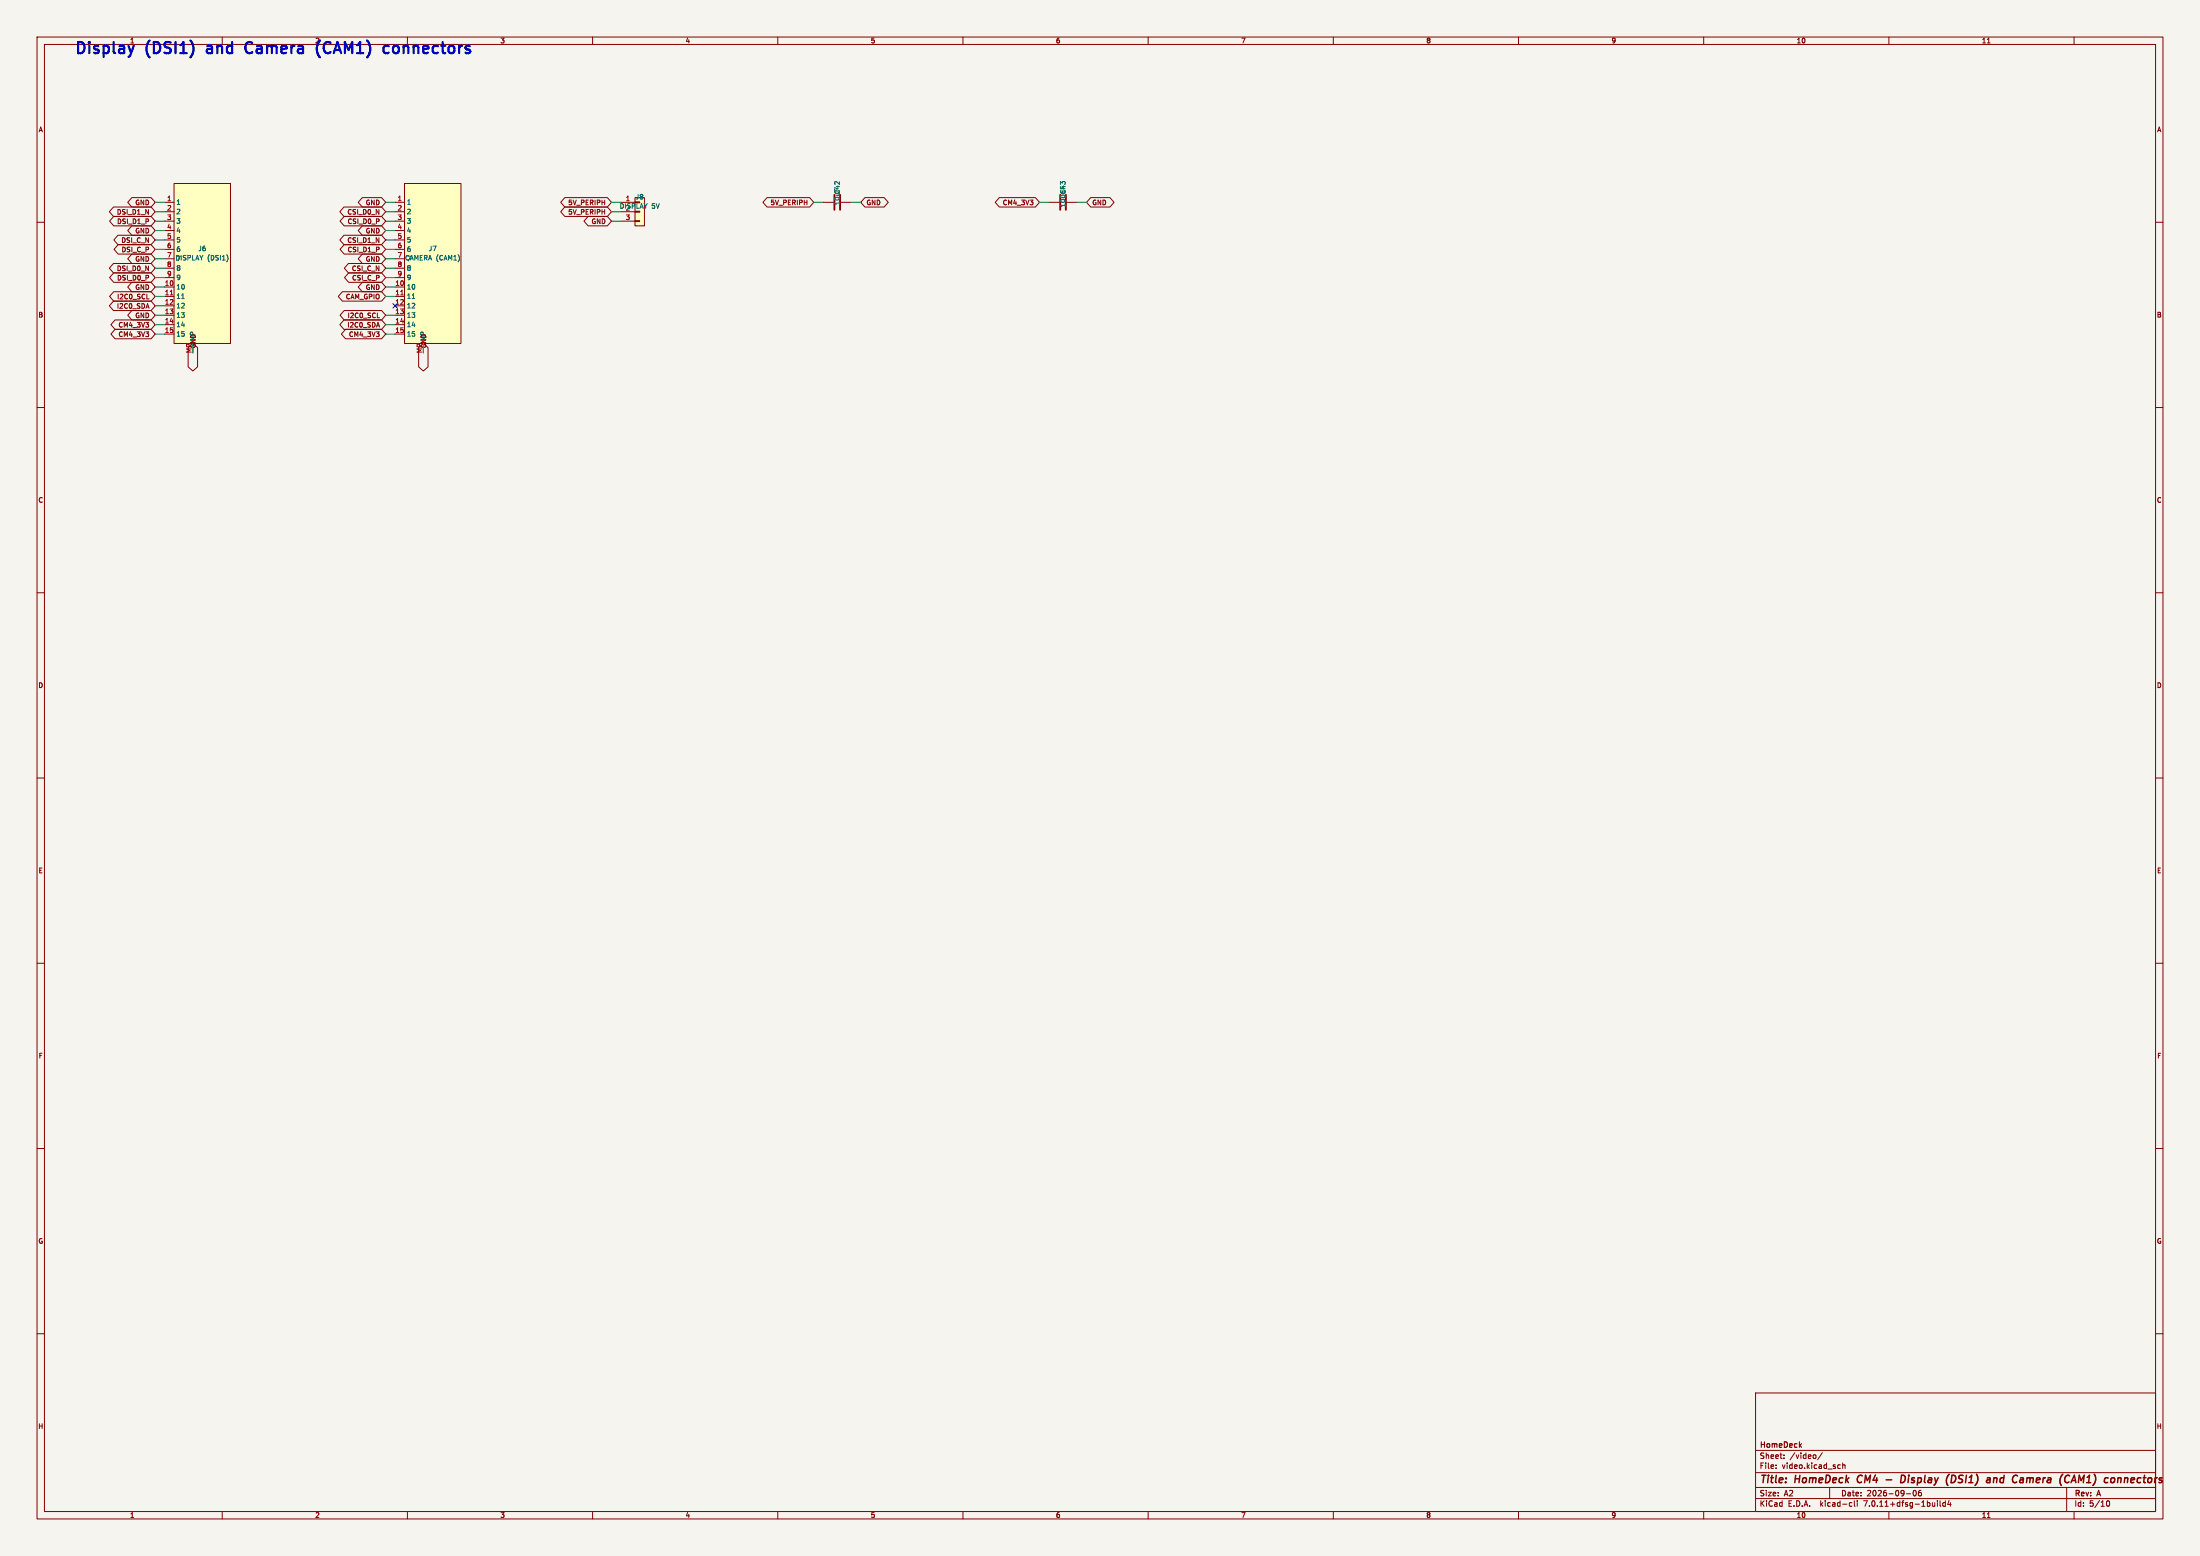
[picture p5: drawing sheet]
<svg xmlns="http://www.w3.org/2000/svg" width="594mm" height="420mm" viewBox="0 0 594 420" stroke-linecap="round" stroke-linejoin="round" font-family="sans-serif">
<path d="M0 0h594v420h-594z" fill="#f5f4ef" stroke="#f5f4ef" stroke-width=".27"/>
<g fill="none" stroke="#840000" stroke-width=".27">
<path d="M10 10h574v400h-574zM12 12h570v396h-570zM60 10v2M110 10v2M160 10v2M210 10v2M260 10v2M310 10v2M360 10v2M410 10v2M460 10v2M510 10v2"/>
<path d="M536.6 11.6h.7M560 10v2M10 60h2M30.6 55.9h10.2l1.1 1.3-1.1 1.2h-10.2l-1.1-1.2zM30.7 58.4h10.1l1.1 1.3-1.1 1.3h-10.1l-1.1-1.3zM35.6 53.3h5.2l1.1 1.3-1.1 1.3h-5.2l-1.1-1.3zM44.4 54.6h2.6M44.4 57.2h2.6M44.4 59.7h2.6M47 49.5h15.2v43.2h-15.2zM92.9 55.9h10.1l1.1 1.3-1.1 1.2h-10.1l-1.1-1.2zM92.9 58.4h10.1l1.1 1.3-1.1 1.3h-10.1l-1.1-1.3z"/>
<path d="M97.8 53.3h5.2l1.1 1.3-1.1 1.3h-5.2l-1.1-1.3zM106.7 54.6h2.5M106.7 57.2h2.5M106.7 59.7h2.5M109.2 49.5h15.3v43.2h-15.3zM152.5 53.3h11.5l1.1 1.3-1.1 1.3h-11.5l-1.1-1.3zM152.5 55.9h11.5l1.1 1.3-1.1 1.2h-11.5l-1.1-1.2zM158.8 58.4h5.2l1.1 1.3-1.1 1.3h-5.2l-1.1-1.3zM167.6 54.6h3.8M167.6 57.2h3.8M167.6 59.7h3.8M171.4 59.6h1.3v.2h-1.3z"/>
<path d="M171.4 57h1.3v.3h-1.3zM171.4 54.5h1.3v.2h-1.3zM171.4 53.3h2.6v7.7h-2.6zM207.1 53.3h11.5l1.1 1.3-1.1 1.3h-11.5l-1.1-1.3zM222.2 54.6h2.8M227.1 54.6h2.8M233.5 53.3h5.2l1.1 1.3-1.1 1.3h-5.2l-1.1-1.3zM269.8 53.3h9.8l1.1 1.3-1.1 1.3h-9.8l-1.1-1.3zM283.2 54.6h2.8M288 54.6h2.8M294.5 53.3h5.2l1.1 1.3-1.1 1.3h-5.2l-1.1-1.3zM582 60h2"/>
<path d="M30.6 71.1h10.2l1.1 1.3-1.1 1.3h-10.2l-1.1-1.3zM30.7 73.7h10.1l1.1 1.2-1.1 1.3h-10.1l-1.1-1.3zM30.7 78.7h10.1l1.1 1.3-1.1 1.3h-10.1l-1.1-1.3zM31.8 63.5h9l1.1 1.3-1.1 1.2h-9l-1.1-1.2zM31.9 66h8.9l1.1 1.3-1.1 1.3h-8.9l-1.1-1.3zM35.6 76.2h5.2l1.1 1.3-1.1 1.2h-5.2l-1.1-1.2zM35.6 68.6h5.2l1.1 1.3-1.1 1.2h-5.2l-1.1-1.2zM35.6 61h5.2l1.1 1.2-1.1 1.3h-5.2l-1.1-1.3zM44.4 77.5h2.6M44.4 62.2h2.6M44.4 64.8h2.6M44.4 67.3h2.6"/>
<path d="M44.4 69.9h2.6M44.4 72.4h2.6M44.4 74.9h2.6M92.4 78.7h10.6l1.1 1.3-1.1 1.3h-10.6l-1.1-1.3zM92.9 63.5h10.1l1.1 1.3-1.1 1.2h-10.1l-1.1-1.2zM92.9 66h10.1l1.1 1.3-1.1 1.3h-10.1l-1.1-1.3zM94.1 71.1h8.9l1.1 1.3-1.1 1.3h-8.9l-1.1-1.3zM94.1 73.7h8.9l1.1 1.2-1.1 1.3h-8.9l-1.1-1.3zM97.8 61h5.2l1.1 1.2-1.1 1.3h-5.2l-1.1-1.3zM97.8 68.6h5.2l1.1 1.3-1.1 1.2h-5.2l-1.1-1.2zM97.8 76.2h5.2l1.1 1.3-1.1 1.2h-5.2l-1.1-1.2zM106.7 77.5h2.5"/>
<path d="M106.7 62.2h2.5M106.7 64.8h2.5M106.7 67.3h2.5M106.7 69.9h2.5M106.7 72.4h2.5M106.7 74.9h2.5M30.6 81.3h10.2l1.1 1.3-1.1 1.2h-10.2l-1.1-1.2zM31.1 86.4h9.7l1.1 1.2-1.1 1.3h-9.7l-1.2-1.3zM31.1 88.9h9.7l1.1 1.3-1.1 1.2h-9.7l-1.2-1.2zM35.6 83.8h5.2l1.1 1.3-1.1 1.3h-5.2l-1.1-1.3zM39.7 80.7h.6M44.4 80h2.6"/>
<path d="M44.4 82.6h2.6M44.4 85.1h2.6M44.4 87.6h2.6M44.4 90.2h2.6M50.8 93.8l1.3-1.1 1.2 1.1v5.2l-1.2 1.1-1.3-1.1zM92.9 86.4h10.1l1.1 1.2-1.1 1.3h-10.1l-1.1-1.3zM92.9 83.8h10.1l1.1 1.3-1.1 1.3h-10.1l-1.1-1.3zM93.3 88.9h9.7l1.1 1.3-1.1 1.2h-9.7l-1.1-1.2zM101.9 85.8h.6M106.7 80h2.5M106.7 82.6h2.5M106.7 85.1h2.5"/>
<path d="M106.7 87.6h2.5M106.7 90.2h2.5M113 93.8l1.3-1.1 1.3 1.1v5.2l-1.3 1.1-1.3-1.1zM10 110h2M582 110h2M10 160h2M582 160h2M10 210h2M582 210h2M10 260h2M582 260h2M10 310h2"/>
<path d="M582 310h2M10 360h2M474 376h108v32h-108zM582 360h2M474 397.5h108M474 391.5h108M479.5 396.2v.2M479.5 395.4v.2M481.7 393.5v.2M481.7 392.7v.2M490 392.7l.3 .3v.4l-.3 .3M492 392.1l-1.3 1.9"/>
<path d="M496.5 395.4h.4M496.9 396.3l-.4 .1M497.5 395.5l.6-.1 .1 1M497.5 394.9v1.5M60 408v2M110 408v2M160 408v2M210 408v2M260 408v2M310 408v2M360 408v2M410 408v2"/>
<path d="M460 408v2M474 404.5h108M474 401.5h108M494 401.5v3M499.6 405.6h.4M500 406.5l-.4 .1M500.7 405.1v1.3l.2 .2M501.5 405.1v.1M501.5 405.6v1M510 408v2M514.7 403.2h1.2M516.7 402.4a.72 .72 0 0 0-.3 .8 .72 .72 0 0 0 .8 .5l.2-.5-.2-.8"/>
<path d="M518.2 402.4l-.2 1.1 .2 .3 .5-.2v-.7l-.5-.1-.2 .3M523.1 405.1v.1M523.1 405.6v1M523.8 405.1v1.3l.2 .2M525.2 405.6h-.4l-.3 .3 .2 .6h.5M525.2 405.1v1.5M526.2 405l-.3 1.1h.9M526.6 405.6v1M536.6 409.6h.7M558 401.5v6.5M560 408v2M568.7 405.6l.4-.5a.8 .8 0 0 1 .5 .7 .8 .8 0 0 1-.5 .8l-.4-.6"/>
</g>
<g fill="none" stroke="#840000" stroke-width=".4">
<path d="M501.8 398.5l-.3 .8 .2 .8M509.3 399.4h1.5M513.4 398.2a1 1 0 0 1 1.1 .7 1 1 0 0 1-.6 1.2l-.7 .1zM528 398.7l-.2-.4-.8-.1-.2 2a.98 .98 0 0 0 1.2-.9M538.4 399.1l.3-.2 .4 .1v1.2M538.4 398.9l-.2 1.3M547.3 398.9l-.1 1.3M547.6 398.9l-.3 .2M559.4 399.6h1M572.5 398.9l.2 .2-.1 1.1M573.7 398.9l-.2 1.3M574 398.9l-.3 .2"/>
<path d="M559.2 400.2l.9-2 .4 2"/>
</g>
<path d="M225.3 52.6v4M226.8 52.6v4M286.3 52.6v4M287.8 52.6v4" fill="none" stroke="#840000" stroke-width=".51"/>
<g fill="#ffffc2" stroke="#ffffc2" stroke-width=".27">
<path d="M171.4 53.3h2.6v7.7h-2.6z"/>
<path d="M109.2 49.5h15.3v43.2h-15.3z"/>
<path d="M47 49.5h15.2v43.2h-15.2z"/>
</g>
<path d="M49 80.6h.8M111.3 80.6h.7" fill="none" stroke="#006464" stroke-width=".27"/>
<path d="M46 79.6h.7M108.2 79.6h.7" fill="none" stroke="#a90000" stroke-width=".27"/>
<path d="M56 13.4l-.2 .2 .2 .6M68 11.5a1.24 1.24 0 0 0-1.4 .2 1.24 1.24 0 0 0-.3 1.4 1.15 1.15 0 0 0 .5 1.1 1.15 1.15 0 0 0 1.2 0M85.5 13.5l.3 1.1 .6 .9M85.7 12.2l-.2 .7M88 11.5a1.87 1.87 0 0 0 0 2.7M107.4 12.5a.82 .82 0 0 0-1.3 .4v.9a.81 .81 0 0 0 1.3 .4" fill="none" stroke="#0000c2" stroke-width=".6"/>
<g fill="none" stroke="#009600" stroke-width=".27">
<path d="M41.9 59.7h2.5M41.9 54.6h2.5M41.9 57.2h2.5M104.1 59.7h2.6M104.1 54.6h2.6M104.1 57.2h2.6M165.1 59.7h2.5M165.1 54.6h2.5M165.1 57.2h2.5M219.7 54.6h2.5M229.9 54.6h2.5M280.7 54.6h2.5"/>
<path d="M290.8 54.6h2.6M41.9 69.9h2.5M41.9 67.3h2.5M41.9 64.8h2.5M41.9 62.2h2.5M41.9 77.5h2.5M41.9 72.4h2.5M41.9 74.9h2.5M104.1 69.9h2.6M104.1 67.3h2.6M104.1 64.8h2.6M104.1 62.2h2.6"/>
<path d="M104.1 77.5h2.6M104.1 72.4h2.6M104.1 74.9h2.6M41.9 87.6h2.5M41.9 82.6h2.5M41.9 90.2h2.5M41.9 80h2.5M41.9 85.1h2.5M104.1 87.6h2.6M104.1 90.2h2.6M104.1 80h2.6M104.1 85.1h2.6"/>
</g>
<path d="M106.1 81.9l1.2 1.3M107.3 81.9l-1.2 1.3" fill="none" stroke="#000084" stroke-width=".27"/>
<g font-size="4.2" fill="#0000c2">
<text x="20" y="14.7">Display</text>
<text x="39.6" y="14.7">(DSI1)</text>
<text x="57.3" y="14.7">and</text>
<text x="68.9" y="14.7">Camera</text>
<text x="89.2" y="14.7">(CAM1)</text>
<text x="108.6" y="14.7">connectors</text>
</g>
<g font-size="2.8" fill="#840000">
<text x="475" y="400.9">Title:</text>
<text x="484.7" y="400.9">HomeDeck</text>
<text x="502.3" y="400.9">CM4</text>
<text x="515.6" y="400.9">Display</text>
<text x="528.7" y="400.9">(DSI1)</text>
<text x="540.5" y="400.9">and</text>
<text x="548.2" y="400.9">Camera</text>
<text x="561.8" y="400.9">(CAM1)</text>
<text x="574.7" y="400.9">connectors</text>
</g>
<g font-size="2.1" fill="#840000">
<text x="475" y="394">Sheet:</text>
<text x="475" y="391.2">HomeDeck</text>
<text x="483.2" y="394">/video/</text>
<text x="475" y="396.7">File:</text>
<text x="481.1" y="396.7">video.kicad_sch</text>
<text x="475" y="406.9">KiCad</text>
<text x="475" y="404.1">Size:</text>
<text x="481.7" y="404.1">A2</text>
<text x="482.7" y="406.9">E.D.A.</text>
<text x="491.6" y="406.9">kicad-cli</text>
<text x="497" y="404.1">Date:</text>
<text x="503.5" y="406.9">7.0.11+dfsg-1build4</text>
<text x="504" y="404.1">2026-09-06</text>
<text x="560" y="404.3">Rev:</text>
<text x="560" y="406.9">Id:</text>
<text x="564.1" y="406.9">5/10</text>
<text x="566.4" y="404.3">A</text>
</g>
<g font-size="1.8" fill="#840000">
<text x="35" y="11.9">1</text>
<text x="135" y="11.9">3</text>
<text x="185" y="11.9">4</text>
<text x="235" y="11.9">5</text>
<text x="285" y="11.9">6</text>
<text x="335" y="11.9">7</text>
<text x="385" y="11.9">8</text>
<text x="435" y="11.9">9</text>
<text x="485" y="11.9">10</text>
<text x="535" y="11.9">11</text>
<text x="10.3" y="35.9">A</text>
<text x="582.3" y="35.9">A</text>
<text x="31.4" y="58.1">DSI_D1_N</text>
<text x="36.4" y="55.6">GND</text>
<text x="93.7" y="58.1">CSI_D0_N</text>
<text x="98.6" y="55.6">GND</text>
<text x="153.3" y="55.6">5V_PERIPH</text>
<text x="153.3" y="58.1">5V_PERIPH</text>
<text x="207.9" y="55.6">5V_PERIPH</text>
<text x="233.8" y="55.6">GND</text>
<text x="270.6" y="55.6">CM4_3V3</text>
<text x="294.8" y="55.6">GND</text>
<text x="31.5" y="60.6">DSI_D1_P</text>
<text x="32.7" y="65.7">DSI_C_N</text>
<text x="36.4" y="63.2">GND</text>
<text x="93.7" y="65.7">CSI_D1_N</text>
<text x="93.7" y="60.6">CSI_D0_P</text>
<text x="98.6" y="63.2">GND</text>
<text x="159.6" y="60.6">GND</text>
<text x="32.7" y="68.3">DSI_C_P</text>
<text x="36.4" y="70.8">GND</text>
<text x="93.7" y="68.3">CSI_D1_P</text>
<text x="98.6" y="70.8">GND</text>
<text x="31.4" y="73.3">DSI_D0_N</text>
<text x="31.5" y="75.9">DSI_D0_P</text>
<text x="94.9" y="73.3">CSI_C_N</text>
<text x="94.9" y="75.9">CSI_C_P</text>
<text x="31.4" y="83.5">I2C0_SDA</text>
<text x="31.5" y="81">I2C0_SCL</text>
<text x="36.4" y="78.4">GND</text>
<text x="93.3" y="81">CAM_GPIO</text>
<text x="98.6" y="78.4">GND</text>
<text x="10.3" y="85.9">B</text>
<text x="31.9" y="88.6">CM4_3V3</text>
<text x="36.4" y="86">GND</text>
<text x="93.7" y="88.6">I2C0_SDA</text>
<text x="93.7" y="86">I2C0_SCL</text>
<text x="582.3" y="85.9">B</text>
<text x="31.9" y="91.1">CM4_3V3</text>
<text x="52.9" y="92.2" transform="rotate(-90 52.9 92.2)">MP</text>
<text x="53" y="94.1" transform="rotate(-90 53 94.1)">GND</text>
<text x="94.1" y="91.1">CM4_3V3</text>
<text x="115.2" y="92.2" transform="rotate(-90 115.2 92.2)">MP</text>
<text x="115.3" y="94.1" transform="rotate(-90 115.3 94.1)">GND</text>
<text x="10.3" y="135.9">C</text>
<text x="582.3" y="135.9">C</text>
<text x="10.3" y="185.9">D</text>
<text x="582.3" y="185.9">D</text>
<text x="10.3" y="235.9">E</text>
<text x="582.3" y="235.9">E</text>
<text x="10.3" y="285.9">F</text>
<text x="582.3" y="285.9">F</text>
<text x="10.3" y="335.9">G</text>
<text x="582.3" y="335.9">G</text>
<text x="10.2" y="385.9">H</text>
<text x="582.2" y="385.9">H</text>
<text x="35" y="409.9">1</text>
<text x="85" y="409.9">2</text>
<text x="135" y="409.9">3</text>
<text x="185" y="409.9">4</text>
<text x="235" y="409.9">5</text>
<text x="285" y="409.9">6</text>
<text x="335" y="409.9">7</text>
<text x="385" y="409.9">8</text>
<text x="435" y="409.9">9</text>
<text x="485" y="409.9">10</text>
<text x="535" y="409.9">11</text>
</g>
<text font-size="1.8" fill="#0000c2" x="85" y="11.9">2</text>
<g font-size="1.8" fill="#006464">
<text x="226.9" y="52.6" transform="rotate(-90 226.9 52.6)">C42</text>
<text x="287.9" y="52.6" transform="rotate(-90 287.9 52.6)">C43</text>
<text x="47.5" y="55.5">1</text>
<text x="47.5" y="58">2</text>
<text x="109.7" y="55.5">1</text>
<text x="109.7" y="58">2</text>
<text x="167.2" y="56.5">DISPLAY</text>
<text x="168.8" y="54.4">1</text>
<text x="168.8" y="56.9">2</text>
<text x="171.5" y="54">J8</text>
<text x="175.9" y="56.5">5V</text>
<text x="226.9" y="55.5" transform="rotate(-90 226.9 55.5)">10uF</text>
<text x="287.9" y="56.1" transform="rotate(-90 287.9 56.1)">100nF</text>
<text x="47.5" y="60.6">3</text>
<text x="47.5" y="63.1">4</text>
<text x="47.5" y="65.6">5</text>
<text x="109.7" y="60.6">3</text>
<text x="109.7" y="63.1">4</text>
<text x="109.7" y="65.6">5</text>
<text x="47.3" y="70.5">DISPLAY</text>
<text x="47.5" y="68.2">6</text>
<text x="47.5" y="70.7">7</text>
<text x="53.4" y="68">J6</text>
<text x="56" y="70.5">(DSI1)</text>
<text x="109.2" y="70.5">CAMERA (CAM1)</text>
<text x="109.7" y="68.2">6</text>
<text x="109.7" y="70.7">7</text>
<text x="115.6" y="68">J7</text>
<text x="47.5" y="73.3">8</text>
<text x="47.5" y="75.8">9</text>
<text x="109.7" y="73.3">8</text>
<text x="109.7" y="75.8">9</text>
<text x="47.5" y="78.3">10</text>
<text x="47.5" y="80.9">11</text>
<text x="47.5" y="83.4">12</text>
<text x="109.7" y="78.3">10</text>
<text x="109.7" y="80.9">11</text>
<text x="109.7" y="83.4">12</text>
<text x="47.5" y="86">13</text>
<text x="47.5" y="88.5">14</text>
<text x="109.7" y="86">13</text>
<text x="109.7" y="88.5">14</text>
<text x="47.5" y="91">15</text>
<text x="109.7" y="91">15</text>
</g>
<g font-size="1.8" fill="#a90000">
<text x="45" y="54.4">1</text>
<text x="45" y="56.9">2</text>
<text x="45" y="59.4">3</text>
<text x="107.2" y="54.4">1</text>
<text x="107.2" y="56.9">2</text>
<text x="107.2" y="59.4">3</text>
<text x="168.8" y="59.4">3</text>
<text x="45" y="62">4</text>
<text x="45" y="64.5">5</text>
<text x="107.2" y="62">4</text>
<text x="107.2" y="64.5">5</text>
<text x="45" y="67.1">6</text>
<text x="45" y="69.6">7</text>
<text x="107.2" y="67.1">6</text>
<text x="107.2" y="69.6">7</text>
<text x="44.4" y="77.2">10</text>
<text x="45" y="72.1">8</text>
<text x="45" y="74.7">9</text>
<text x="106.6" y="77.2">10</text>
<text x="107.2" y="72.1">8</text>
<text x="107.2" y="74.7">9</text>
<text x="44.4" y="79.8">11</text>
<text x="44.4" y="82.3">12</text>
<text x="106.6" y="79.8">11</text>
<text x="106.6" y="82.3">12</text>
<text x="44.4" y="84.8">13</text>
<text x="44.4" y="87.4">14</text>
<text x="44.4" y="89.9">15</text>
<text x="106.6" y="84.8">13</text>
<text x="106.6" y="87.4">14</text>
<text x="106.6" y="89.9">15</text>
</g>
<g font-size="1.8" fill="#009600">
<text x="51.8" y="95.4" transform="rotate(-90 51.8 95.4)">MP</text>
<text x="114" y="95.4" transform="rotate(-90 114 95.4)">MP</text>
</g>
</svg>
